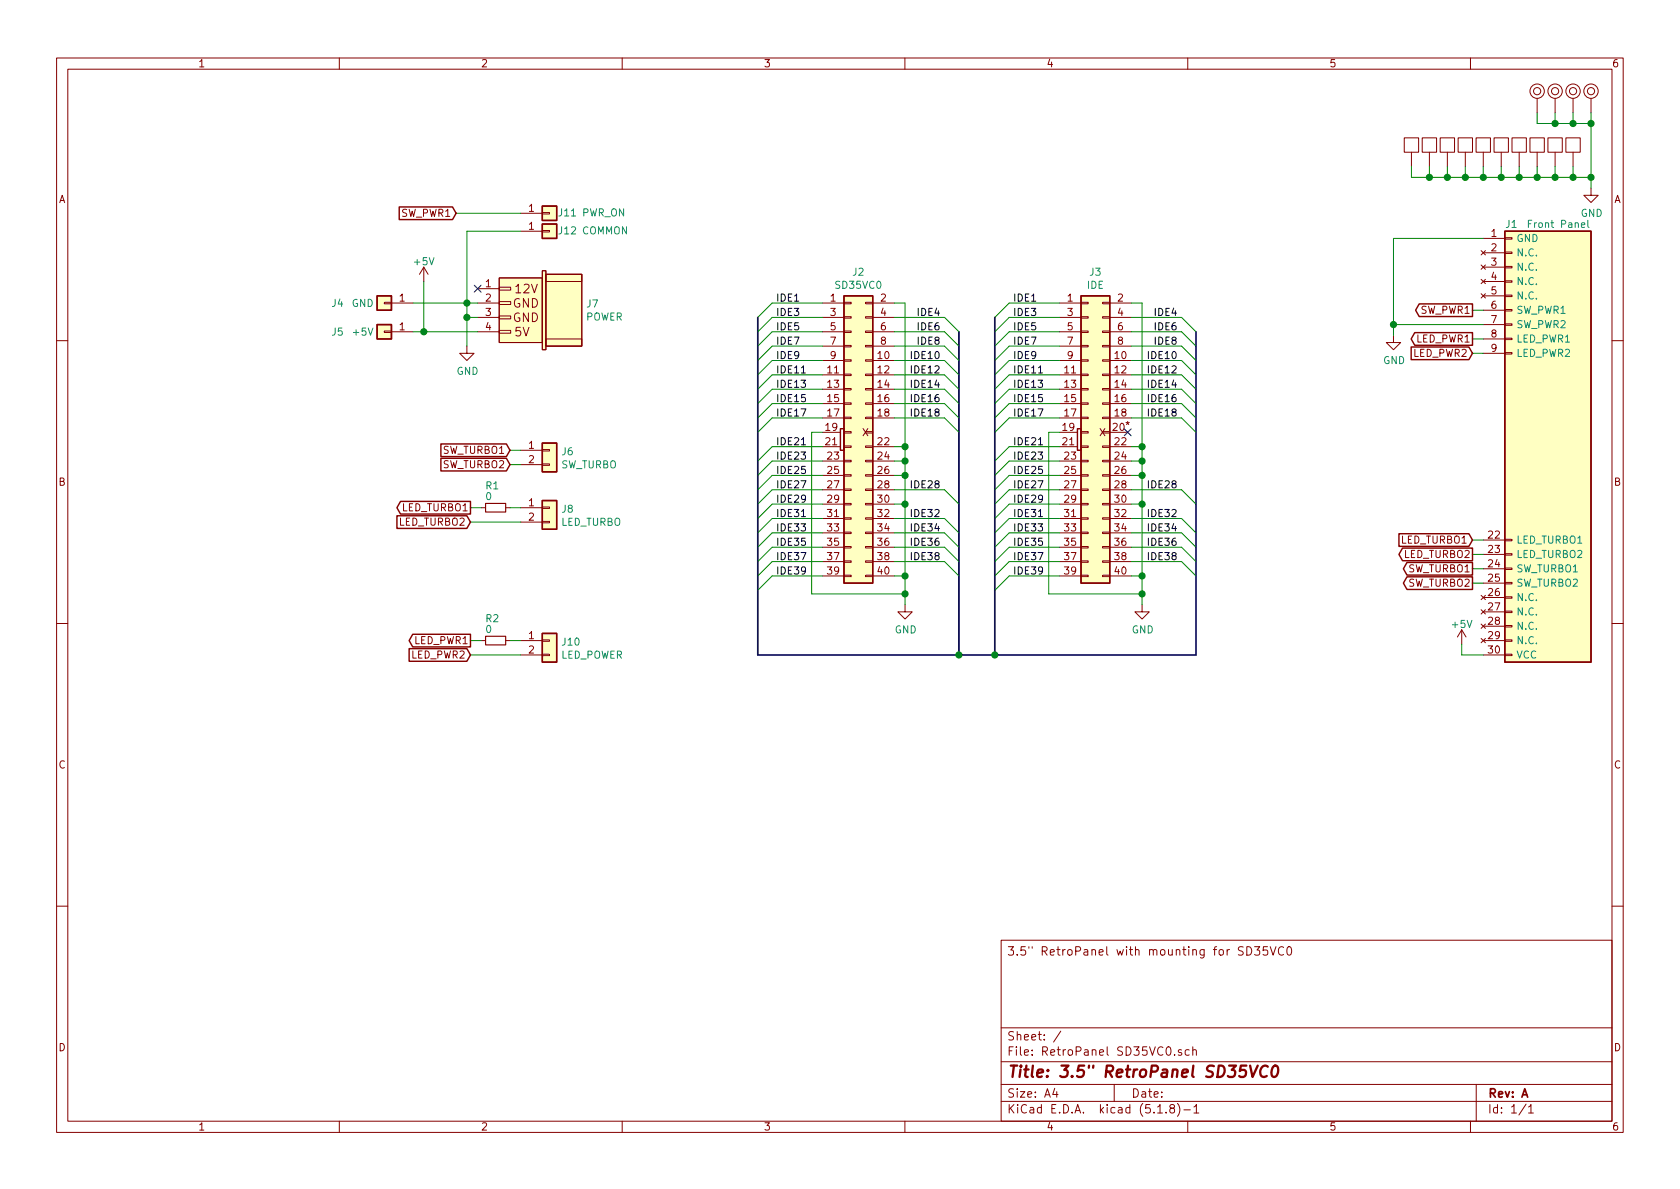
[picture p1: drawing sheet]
<svg xmlns="http://www.w3.org/2000/svg" width="297mm" height="210mm" viewBox="0 0 297 210" stroke-linecap="round" stroke-linejoin="round" font-family="sans-serif">
<g fill="none" stroke="#840000" stroke-width=".18">
<path d="M10 10.3h277v189.9h-277zM12 12.2h273v186.1h-273zM60 10.3v1.9M110 10.3v1.9M160 10.3v1.9M210 10.3v1.9M260 10.3v1.9M271.8 17.4v2.5M275 17.4v2.5M278.1 17.4v2.5M281.3 17.4v2.5M92.1 37.7h3.8"/>
<path d="M95.9 37.6h1.3v.2h-1.3zM248.3 24.4h2.5v2.5h-2.5zM249.6 26.9v2.6M251.5 24.4h2.5v2.5h-2.5zM252.7 26.9v2.6M254.6 24.4h2.6v2.5h-2.6zM255.9 26.9v2.6M257.8 24.4h2.5v2.5h-2.5zM259.1 26.9v2.6M261 24.4h2.5v2.5h-2.5zM262.3 26.9v2.6M264.2 24.4h2.5v2.5h-2.5z"/>
<path d="M265.4 26.9v2.6M267.3 24.4h2.6v2.5h-2.6zM268.6 26.9v2.6M270.5 24.4h2.5v2.5h-2.5zM271.8 26.9v2.6M273.7 24.4h2.5v2.5h-2.5zM275 26.9v2.6M276.9 24.4h2.5v2.5h-2.5zM278.1 26.9v2.6M281.3 33.3v1.2h1.3l-1.3 1.3-1.3-1.3h1.3M67.9 58.5h1.3v.3h-1.3zM67.9 53.5h1.3v.2h-1.3z"/>
<path d="M69.2 58.7h3.8M69.2 53.6h3.8M74.9 47.2l-.7 1.3M74.9 47.2v2.6M74.9 47.2l.8 1.3M84.5 58.7h3.8M84.5 53.6h3.8M84.5 56.1h3.8M84.5 51h3.8M88.3 49.1h7.6v11.5h-7.6zM88.3 58.4h2v.5h-2zM88.3 55.9h2v.5h-2z"/>
<path d="M88.3 53.3h2v.5h-2zM88.3 50.8h2v.5h-2zM92.1 40.9h3.8M95.9 47.9h.6v13.9h-.6zM95.9 40.8h1.3v.2h-1.3zM96.5 48.5h6.4v12.7h-6.4zM96.5 59.9h6.4v1.3h-6.4zM96.5 48.5h6.4v1.3h-6.4zM145.4 58.7h3.8M145.4 53.6h3.8M145.4 56.1h3.8M149.2 58.5h1.3v.3h-1.3z"/>
<path d="M149.2 56h1.3v.3h-1.3zM149.2 53.5h1.3v.2h-1.3zM153 58.5h1.3v.3h-1.3zM153 56h1.3v.3h-1.3zM153 53.5h1.3v.2h-1.3zM154.3 58.7h3.8M154.3 53.6h3.8M154.3 56.1h3.8M187.3 58.7h3.8M187.3 53.6h3.8M187.3 56.1h3.8M191.1 58.5h1.3v.3h-1.3z"/>
<path d="M191.1 56h1.3v.3h-1.3zM191.1 53.5h1.3v.2h-1.3zM194.9 58.5h1.3v.3h-1.3zM194.9 56h1.3v.3h-1.3zM194.9 53.5h1.3v.2h-1.3zM196.2 58.7h3.8M196.2 53.6h3.8M196.2 56.1h3.8M246.4 59.3v1.3h1.2l-1.2 1.2-1.3-1.2h1.3M261.9 44.3l.7 .8M261.9 46.9l.7 .7M261.9 49.4l.7 .8"/>
<path d="M261.9 51.9l.7 .8M262.3 42.2h3.8M262.3 44.7h3.8M262.3 47.2h3.8M262.3 49.8h3.8M262.3 52.3h3.8M262.3 54.9h3.8M262.3 57.4h3.8M262.3 59.9h3.8M262.6 44.3l-.7 .8M262.6 46.9l-.7 .7M262.6 49.4l-.7 .8"/>
<path d="M262.6 51.9l-.7 .8M266.1 59.8h1.2v.3h-1.2zM266.1 57.3h1.2v.2h-1.2zM266.1 54.7h1.2v.3h-1.2zM266.1 52.2h1.2v.2h-1.2zM266.1 49.7h1.2v.2h-1.2zM266.1 47.1h1.2v.3h-1.2zM266.1 44.6h1.2v.2h-1.2zM266.1 42h1.2v.3h-1.2zM10 60.2h2M82.5 61.2v1.3h1.3l-1.3 1.2-1.2-1.2h1.2M92.1 79.6h3.8"/>
<path d="M95.9 79.5h1.3v.3h-1.3zM145.4 63.7h3.8M145.4 66.3h3.8M145.4 68.8h3.8M145.4 71.4h3.8M145.4 73.9h3.8M145.4 76.4h3.2M145.4 79h3.2M145.4 61.2h3.8M149.2 78.9h1.3v.2h-1.3zM149.2 76.3h1.3v.3h-1.3zM149.2 73.8h1.3v.2h-1.3z"/>
<path d="M149.2 71.2h1.3v.3h-1.3zM149.2 68.7h1.3v.3h-1.3zM149.2 66.2h1.3v.2h-1.3zM149.2 63.6h1.3v.3h-1.3zM149.2 61.1h1.3v.2h-1.3zM153 78.9h1.3v.2h-1.3zM153 76.3h1.3v.3h-1.3zM153 73.8h1.3v.2h-1.3zM153 71.2h1.3v.3h-1.3zM153 68.7h1.3v.3h-1.3zM153 66.2h1.3v.2h-1.3zM153 63.6h1.3v.3h-1.3z"/>
<path d="M153 61.1h1.3v.2h-1.3zM154.3 63.7h3.8M154.3 66.3h3.8M154.3 68.8h3.8M154.3 71.4h3.8M154.3 73.9h3.8M154.3 79h3.8M154.3 61.2h3.8M187.3 63.7h3.8M187.3 66.3h3.8M187.3 68.8h3.8M187.3 71.4h3.8"/>
<path d="M187.3 73.9h3.8M187.3 76.4h3.2M187.3 79h3.2M187.3 61.2h3.8M191.1 78.9h1.3v.2h-1.3zM191.1 76.3h1.3v.3h-1.3zM191.1 73.8h1.3v.2h-1.3zM191.1 71.2h1.3v.3h-1.3zM191.1 68.7h1.3v.3h-1.3zM191.1 66.2h1.3v.2h-1.3zM191.1 63.6h1.3v.3h-1.3zM191.1 61.1h1.3v.2h-1.3z"/>
<path d="M194.9 78.9h1.3v.2h-1.3zM194.9 76.3h1.3v.3h-1.3zM194.9 73.8h1.3v.2h-1.3zM194.9 71.2h1.3v.3h-1.3zM194.9 68.7h1.3v.3h-1.3zM194.9 66.2h1.3v.2h-1.3zM194.9 63.6h1.3v.3h-1.3zM194.9 61.1h1.3v.2h-1.3zM196.2 63.7h3.8M196.2 66.3h3.8M196.2 68.8h3.8M196.2 71.4h3.8"/>
<path d="M196.2 73.9h3.8M196.2 76.4h3.2M196.2 79h3.8M196.2 61.2h3.8M262.3 62.5h3.8M266.1 62.4h1.2v.2h-1.2zM285 60.2h2M85.1 89.8h.8M89.4 89.8h.8M92.1 82.2h3.8M92.1 89.8h3.8M92.1 92.3h3.8"/>
<path d="M95.9 82h1.3v.3h-1.3zM95.9 92.2h1.3v.3h-1.3zM95.9 89.7h1.3v.2h-1.3zM145.4 81.5h3.8M145.4 84.1h3.8M145.4 86.6h3.8M145.4 89.1h3.8M145.4 91.7h3.8M145.4 94.2h3.8M145.4 96.8h3.8M145.4 99.3h3.8M149.2 99.2h1.3v.2h-1.3z"/>
<path d="M149.2 96.6h1.3v.3h-1.3zM149.2 94.1h1.3v.3h-1.3zM149.2 91.6h1.3v.2h-1.3zM149.2 89h1.3v.3h-1.3zM149.2 86.5h1.3v.2h-1.3zM149.2 83.9h1.3v.3h-1.3zM149.2 81.4h1.3v.3h-1.3zM153 99.2h1.3v.2h-1.3zM153 96.6h1.3v.3h-1.3zM153 94.1h1.3v.3h-1.3zM153 91.6h1.3v.2h-1.3zM153 89h1.3v.3h-1.3z"/>
<path d="M153 86.5h1.3v.2h-1.3zM153 83.9h1.3v.3h-1.3zM153 81.4h1.3v.3h-1.3zM154.3 81.5h3.8M154.3 84.1h3.8M154.3 86.6h3.8M154.3 89.1h3.8M154.3 91.7h3.8M154.3 94.2h3.8M154.3 96.8h3.8M154.3 99.3h3.8M187.3 81.5h3.8"/>
<path d="M187.3 84.1h3.8M187.3 86.6h3.8M187.3 89.1h3.8M187.3 91.7h3.8M187.3 94.2h3.8M187.3 96.8h3.8M187.3 99.3h3.8M191.1 99.2h1.3v.2h-1.3zM191.1 96.6h1.3v.3h-1.3zM191.1 94.1h1.3v.3h-1.3zM191.1 91.6h1.3v.2h-1.3zM191.1 89h1.3v.3h-1.3z"/>
<path d="M191.1 86.5h1.3v.2h-1.3zM191.1 83.9h1.3v.3h-1.3zM191.1 81.4h1.3v.3h-1.3zM194.9 99.2h1.3v.2h-1.3zM194.9 96.6h1.3v.3h-1.3zM194.9 94.1h1.3v.3h-1.3zM194.9 91.6h1.3v.2h-1.3zM194.9 89h1.3v.3h-1.3zM194.9 86.5h1.3v.2h-1.3zM194.9 83.9h1.3v.3h-1.3zM194.9 81.4h1.3v.3h-1.3zM196.2 81.5h3.8"/>
<path d="M196.2 84.1h3.8M196.2 86.6h3.8M196.2 89.1h3.8M196.2 91.7h3.8M196.2 94.2h3.8M196.2 96.8h3.8M196.2 99.3h3.8M262.3 95.5h3.8M262.3 98h3.8M266.1 97.9h1.2v.3h-1.2zM266.1 95.4h1.2v.2h-1.2zM10 110.3h2"/>
<path d="M85.1 113.3h.8M89.4 113.3h.8M92.1 113.3h3.8M92.1 115.8h3.8M95.9 115.7h1.3v.2h-1.3zM95.9 113.2h1.3v.2h-1.3zM145.4 101.8h3.8M149.2 101.7h1.3v.3h-1.3zM153 101.7h1.3v.3h-1.3zM154.3 101.8h3.8M160 106.9v1.3h1.3l-1.3 1.3-1.3-1.3h1.3M187.3 101.8h3.8"/>
<path d="M191.1 101.7h1.3v.3h-1.3zM194.9 101.7h1.3v.3h-1.3zM196.2 101.8h3.8M201.9 106.9v1.3h1.3l-1.3 1.3-1.2-1.3h1.2M258.4 111.4l-.7 1.2M258.4 111.4v2.5M258.4 111.4l.8 1.2M261.9 105.3l.7 .7M261.9 107.8l.7 .8M261.9 110.4l.7 .7M261.9 112.9l.7 .8M262.3 100.6h3.8"/>
<path d="M262.3 103.1h3.8M262.3 105.7h3.8M262.3 108.2h3.8M262.3 110.7h3.8M262.3 113.3h3.8M262.3 115.8h3.8M262.6 105.3l-.7 .7M262.6 107.8l-.7 .8M262.6 110.4l-.7 .7M262.6 112.9l-.7 .8M266.1 115.7h1.2v.2h-1.2zM266.1 113.2h1.2v.2h-1.2z"/>
<path d="M266.1 110.6h1.2v.3h-1.2zM266.1 108.1h1.2v.2h-1.2zM266.1 105.5h1.2v.3h-1.2zM266.1 103h1.2v.2h-1.2zM266.1 100.5h1.2v.2h-1.2zM285 110.3h2M10 160.2h2M177 166.3h108v32h-108zM219.8 167.5l-.5-.1-.4 .3 .1 .3 .7 .3v.5a.62 .62 0 0 1-.8 0M220.4 167.4a.76 .76 0 0 1 .9 .8 .76 .76 0 0 1-.9 .7zM221.8 167.4h.9l-.5 .6 .5 .1v.7l-.2 .1-.7-.1M224.1 167.4h-.7l-.1 .7 .2-.1h.5l.2 .3-.1 .5-.2 .1-.6-.1"/>
<path d="M224.6 167.4l.5 1.5 .5-1.5M226.9 167.6a.59 .59 0 0 0-.7-.1 .59 .59 0 0 0-.2 .8 .56 .56 0 0 0 .3 .5 .56 .56 0 0 0 .6 0M227.7 167.6l.3-.2a.94 .94 0 0 1 0 1.5l-.4-.3-.1-.6zM285 160.2h2M60 198.3v1.9M110 198.3v1.9M160 198.3v1.9M177 194.8h108M177 191.8h108M177 187.8h108M177 181.8h108M186.5 192.5l-.4 1h1"/>
<path d="M186.8 193v1M187.6 182.3l-1.3 2M197 191.8v3M204.7 196.8h.8M206.2 196.7v.1M207.1 196l-.3-.3 .2-.3a.48 .48 0 0 1 .6 .1l-.1 .4a.52 .52 0 0 0-.6 .2 .52 .52 0 0 0 .1 .6l.4 .1 .2-.1 .1-.4-.3-.3M207.7 186.5v.1M208.2 195.1a1.71 1.71 0 0 1 0 2.3M208.9 185.7l-.4-.1-.2 .2 .1 .2 .5 .2v.3h-.6M209.3 196.3h1.2M210 198.3v1.9M210.3 185.7l-.5-.1-.3 .3 .1 .6 .2 .1 .5-.1"/>
<path d="M210.9 185.7l.2-.1 .4 .1v.9M210.9 185.1v1.5M211.1 195.8l.4-.5v1.5M211.1 196.8h.9M260 198.3v1.9M261 191.8v6.5M269.8 195.2l-1.2 2M270.3 195.8l.4-.5v1.5M270.3 196.8h.8"/>
<circle cx="271.8" cy="16.1" r=".63"/>
<circle cx="271.8" cy="16.1" r="1.27"/>
<circle cx="275" cy="16.1" r=".63"/>
<circle cx="275" cy="16.1" r="1.27"/>
<circle cx="278.1" cy="16.1" r=".63"/>
<circle cx="278.1" cy="16.1" r="1.27"/>
<circle cx="281.3" cy="16.1" r=".63"/>
<circle cx="281.3" cy="16.1" r="1.27"/>
</g>
<path d="M221 188.4l.5 2 .9-2M224.2 188.6a.87 .87 0 0 0-1.1 0 .87 .87 0 0 0-.3 1 .7 .7 0 0 0 .3 .8 .7 .7 0 0 0 .9-.1M225.1 188.6a.45 .45 0 0 1 .5-.2 .45 .45 0 0 1 .4 .4 1.15 1.15 0 0 1-.8 1.6l-.2-.1a1.5 1.5 0 0 1 .1-1.7z" fill="none" stroke="#840000" stroke-width=".41"/>
<g fill="#ffffc2" stroke="#ffffc2" stroke-width=".18">
<path d="M266.1 40.9h15.2v76.2h-15.2z"/>
<path d="M66.7 57.4h2.5v2.5h-2.5z"/>
<path d="M191.1 52.3h5.1v50.8h-5.1z"/>
<path d="M149.2 52.3h5.1v50.8h-5.1z"/>
<path d="M66.7 52.3h2.5v2.6h-2.5z"/>
<path d="M88.3 49.1h7.6v11.5h-7.6z"/>
<path d="M95.9 47.9h.6v13.9h-.6z"/>
<path d="M96.5 48.5h6.4v12.7h-6.4z"/>
<path d="M95.9 36.4h2.5v2.6h-2.5z"/>
<path d="M95.9 39.6h2.5v2.6h-2.5z"/>
<path d="M95.9 78.4h2.5v5h-2.5z"/>
<path d="M95.9 112h2.5v5.1h-2.5z"/>
<path d="M95.9 88.5h2.5v5.1h-2.5z"/>
</g>
<g fill="none" stroke="#840000" stroke-width=".25">
<path d="M70.6 36.6h9.4l.6 1.1-.6 1.1h-9.4zM95.9 36.4h2.5v2.6h-2.5zM95.9 39.6h2.5v2.6h-2.5zM66.7 57.4h2.5v2.5h-2.5zM66.7 52.3h2.5v2.6h-2.5zM149.2 52.3h5.1v50.8h-5.1zM191.1 52.3h5.1v50.8h-5.1zM250.1 58.8h10.2v2.3h-10.2l-.6-1.2zM250.9 53.7h9.4v2.3h-9.4l-.6-1.1zM266.1 40.9h15.2v76.2h-15.2zM78 78.5h11.5l.7 1.1-.7 1.1h-11.5zM95.9 78.4h2.5v5h-2.5z"/>
<path d="M148.6 75.8h.6v3.8h-.6zM190.5 75.8h.6v3.8h-.6zM249.5 61.4h10.2l.6 1.1-.6 1.1h-10.2zM70.2 91.2h12.3l.7 1.1-.7 1.1h-12.3zM70.8 88.7h12.4v2.2h-12.4l-.6-1.1zM78 81h11.5l.7 1.2-.7 1.1h-11.5zM95.9 88.5h2.5v5.1h-2.5zM247.3 94.4h12.4l.6 1.1-.6 1.1h-12.4zM248 96.9h12.3v2.3h-12.3l-.7-1.2zM248.8 99.5h11.5v2.2h-11.5l-.7-1.1zM72.3 114.7h10.2l.7 1.1-.7 1.1h-10.2zM73 112.2h10.2v2.2h-10.2l-.7-1.1z"/>
<path d="M95.9 112h2.5v5.1h-2.5zM248.8 102h11.5v2.2h-11.5l-.7-1.1z"/>
</g>
<path d="M280.7 39v1.1l.2 .1" fill="none" stroke="#008484" stroke-width=".18"/>
<path d="M85.9 89h3.5v1.5h-3.5zM85.9 112.5h3.5v1.5h-3.5z" fill="none" stroke="#840000" stroke-width=".2"/>
<path d="M134 56.1v59.7h77.5v-57.1M169.5 58.7v57.1M175.9 56.1v59.7" fill="none" stroke="#000084" stroke-width=".3"/>
<g fill="none" stroke="#008400" stroke-width=".18">
<path d="M271.8 19.9v1.9h9.5M275 19.9v1.9M278.1 19.9v1.9M281.3 19.9v13.4M80.6 37.7h11.5M249.6 29.5v1.9h31.7M252.7 29.5v1.9M255.9 29.5v1.9M259.1 29.5v1.9M262.3 29.5v1.9M265.4 29.5v1.9M268.6 29.5v1.9"/>
<path d="M271.8 29.5v1.9M275 29.5v1.9M278.1 29.5v1.9M73 58.7h11.5M73 53.6h11.5M74.9 49.8v8.9M82.5 56.1h2M92.1 40.9h-9.6v20.3M145.4 58.7h-8.9l-2.5 2.5M145.4 53.6h-8.9l-2.5 2.5M145.4 56.1h-8.9l-2.5 2.6M158.1 58.7h8.9l2.5 2.5"/>
<path d="M158.1 53.6h1.9v53.3M158.1 56.1h8.9l2.5 2.6M187.3 58.7h-8.9l-2.5 2.5M187.3 53.6h-8.9l-2.5 2.5M187.3 56.1h-8.9l-2.5 2.6M200 58.7h8.9l2.6 2.5M200 53.6h1.9v53.3M200 56.1h8.9l2.6 2.6M246.4 57.4h15.9M260.3 54.9h2M260.3 59.9h2M262.3 42.2h-15.9v17.1"/>
<path d="M90.2 79.6h1.9M145.4 76.4h-1.9v28.6h16.5M145.4 79h-8.9l-2.5 2.5M145.4 61.2h-8.9l-2.5 2.5M145.4 63.7h-8.9l-2.5 2.6M145.4 66.3h-8.9l-2.5 2.5M145.4 68.8h-8.9l-2.5 2.6M145.4 71.4h-8.9l-2.5 2.5M145.4 73.9h-8.9l-2.5 2.5M158.1 79h1.9M158.1 61.2h8.9l2.5 2.5M158.1 63.7h8.9l2.5 2.6"/>
<path d="M158.1 66.3h8.9l2.5 2.5M158.1 68.8h8.9l2.5 2.6M158.1 71.4h8.9l2.5 2.5M158.1 73.9h8.9l2.5 2.5M187.3 76.4h-1.9v28.6h16.5M187.3 79h-8.9l-2.5 2.5M187.3 61.2h-8.9l-2.5 2.5M187.3 63.7h-8.9l-2.5 2.6M187.3 66.3h-8.9l-2.5 2.5M187.3 68.8h-8.9l-2.5 2.6M187.3 71.4h-8.9l-2.5 2.5M187.3 73.9h-8.9l-2.5 2.5"/>
<path d="M200 79h1.9M200 61.2h8.9l2.6 2.5M200 63.7h8.9l2.6 2.6M200 66.3h8.9l2.6 2.5M200 68.8h8.9l2.6 2.6M200 71.4h8.9l2.6 2.5M200 73.9h8.9l2.6 2.5M260.3 62.5h2M83.2 89.8h1.9M83.2 92.3h8.9M90.2 89.8h1.9M90.2 82.2h1.9"/>
<path d="M145.4 81.5h-8.9l-2.5 2.6M145.4 84.1h-8.9l-2.5 2.5M145.4 89.1h-8.9l-2.5 2.6M145.4 86.6h-8.9l-2.5 2.5M145.4 91.7h-8.9l-2.5 2.5M145.4 94.2h-8.9l-2.5 2.6M145.4 96.8h-8.9l-2.5 2.5M145.4 99.3h-8.9l-2.5 2.5M158.1 81.5h1.9M158.1 84.1h1.9M158.1 89.1h1.9M158.1 86.6h8.9l2.5 2.5"/>
<path d="M158.1 91.7h8.9l2.5 2.5M158.1 94.2h8.9l2.5 2.6M158.1 96.8h8.9l2.5 2.5M158.1 99.3h8.9l2.5 2.5M187.3 81.5h-8.9l-2.5 2.6M187.3 84.1h-8.9l-2.5 2.5M187.3 89.1h-8.9l-2.5 2.6M187.3 86.6h-8.9l-2.5 2.5M187.3 91.7h-8.9l-2.5 2.5M187.3 94.2h-8.9l-2.5 2.6M187.3 96.8h-8.9l-2.5 2.5M187.3 99.3h-8.9l-2.5 2.5"/>
<path d="M200 81.5h1.9M200 84.1h1.9M200 89.1h1.9M200 86.6h8.9l2.6 2.5M200 91.7h8.9l2.6 2.5M200 94.2h8.9l2.6 2.6M200 96.8h8.9l2.6 2.5M200 99.3h8.9l2.6 2.5M260.3 95.5h2M260.3 98h2M83.2 113.3h1.9M83.2 115.8h8.9"/>
<path d="M90.2 113.3h1.9M145.4 101.8h-8.9l-2.5 2.6M158.1 101.8h1.9M187.3 101.8h-8.9l-2.5 2.6M200 101.8h1.9M258.4 113.9v1.9h3.9M260.3 100.6h2M260.3 103.1h2"/>
</g>
<path d="M141.7 78.7h.7M141.7 66h.7M183.6 78.7h.7M183.6 66h.7M141.7 91.4h.7M183.6 91.4h.7" fill="none" stroke="#000" stroke-width=".18"/>
<g fill="#008400" stroke="#008400" stroke-width=".25">
<circle cx="74.9" cy="58.7" r=".51"/>
<circle cx="201.9" cy="105" r=".51"/>
<circle cx="278.1" cy="21.8" r=".51"/>
<circle cx="255.9" cy="31.4" r=".51"/>
<circle cx="201.9" cy="101.8" r=".51"/>
<circle cx="252.7" cy="31.4" r=".51"/>
<circle cx="160" cy="101.8" r=".51"/>
<circle cx="201.9" cy="79" r=".51"/>
<circle cx="201.9" cy="81.5" r=".51"/>
<circle cx="201.9" cy="84.1" r=".51"/>
<circle cx="246.4" cy="57.4" r=".51"/>
<circle cx="201.9" cy="89.1" r=".51"/>
<circle cx="82.6" cy="53.6" r=".51"/>
<circle cx="160" cy="105" r=".51"/>
<circle cx="259.1" cy="31.4" r=".51"/>
<circle cx="268.6" cy="31.4" r=".51"/>
<circle cx="275" cy="31.4" r=".51"/>
<circle cx="265.4" cy="31.4" r=".51"/>
<circle cx="281.3" cy="21.8" r=".51"/>
<circle cx="275" cy="21.8" r=".51"/>
<circle cx="82.6" cy="56.1" r=".51"/>
<circle cx="175.9" cy="115.8" r=".51"/>
<circle cx="160" cy="89.1" r=".51"/>
<circle cx="278.1" cy="31.4" r=".51"/>
<circle cx="169.5" cy="115.8" r=".51"/>
<circle cx="160" cy="79" r=".51"/>
<circle cx="271.8" cy="31.4" r=".51"/>
<circle cx="160" cy="81.5" r=".51"/>
<circle cx="262.3" cy="31.4" r=".51"/>
<circle cx="281.3" cy="31.4" r=".51"/>
<circle cx="160" cy="84.1" r=".51"/>
</g>
<path d="M83.8 50.4l1.3 1.3M85.1 50.4l-1.3 1.3M198.8 75.8l1.2 1.3M200 75.8l-1.2 1.3" fill="none" stroke="#000084" stroke-width=".18"/>
<text font-size="2.8" fill="#840000" x="178" y="190.5">Title: 3.5&quot; RetroPanel SD35VC0</text>
<g font-size="2.1" fill="#840000">
<text x="91.2" y="51.9">12V</text>
<text x="90.6" y="56.9">GND</text>
<text x="90.6" y="54.4">GND</text>
<text x="91" y="59.5">5V</text>
<text x="178" y="169">3.5&quot; RetroPanel with mounting for SD35VC0</text>
<text x="178" y="184">Sheet: /</text>
<text x="178" y="186.7">File: RetroPanel SD35VC0.sch</text>
<text x="178" y="196.9">KiCad E.D.A. kicad (5.1.8)-1</text>
<text x="178" y="194.1">Size: A4</text>
<text x="200" y="194.1">Date:</text>
<text x="263" y="194.1">Rev: A</text>
<text x="263" y="196.9">Id: 1/1</text>
</g>
<g font-size="1.8" fill="#840000">
<text x="35" y="11.9">1</text>
<text x="85" y="11.9">2</text>
<text x="135" y="11.9">3</text>
<text x="185" y="11.9">4</text>
<text x="235" y="11.9">5</text>
<text x="285" y="11.9">6</text>
<text x="10.4" y="35.9">A</text>
<text x="285.4" y="35.9">A</text>
<text x="70.9" y="38.3">SW_PWR1</text>
<text x="93.5" y="37.5">1</text>
<text x="93.5" y="40.6">1</text>
<text x="263.7" y="41.9">1</text>
<text x="263.7" y="44.4">2</text>
<text x="263.7" y="47">3</text>
<text x="70.6" y="53.3">1</text>
<text x="85.9" y="50.8">1</text>
<text x="85.9" y="53.3">2</text>
<text x="146.8" y="53.3">1</text>
<text x="155.7" y="53.3">2</text>
<text x="188.7" y="53.3">1</text>
<text x="197.6" y="53.3">2</text>
<text x="263.7" y="49.5">4</text>
<text x="263.7" y="52.1">5</text>
<text x="70.6" y="58.4">1</text>
<text x="85.9" y="55.9">3</text>
<text x="85.9" y="58.4">4</text>
<text x="146.8" y="55.9">3</text>
<text x="146.8" y="58.4">5</text>
<text x="155.7" y="55.9">4</text>
<text x="155.7" y="58.4">6</text>
<text x="188.7" y="55.9">3</text>
<text x="188.7" y="58.4">5</text>
<text x="197.6" y="55.9">4</text>
<text x="197.6" y="58.4">6</text>
<text x="251.2" y="55.5">SW_PWR1</text>
<text x="263.7" y="54.6">6</text>
<text x="263.7" y="57.1">7</text>
<text x="263.7" y="59.7">8</text>
<text x="146.8" y="61">7</text>
<text x="146.8" y="63.5">9</text>
<text x="155.2" y="63.5">10</text>
<text x="155.7" y="61">8</text>
<text x="188.7" y="61">7</text>
<text x="188.7" y="63.5">9</text>
<text x="197.2" y="63.5">10</text>
<text x="197.6" y="61">8</text>
<text x="249.9" y="63.1">LED_PWR2</text>
<text x="250.5" y="60.6">LED_PWR1</text>
<text x="263.7" y="62.2">9</text>
<text x="146.4" y="66">11</text>
<text x="146.4" y="68.6">13</text>
<text x="146.4" y="71.1">15</text>
<text x="155.2" y="66">12</text>
<text x="155.2" y="68.6">14</text>
<text x="155.2" y="71.1">16</text>
<text x="188.3" y="66">11</text>
<text x="188.3" y="68.6">13</text>
<text x="188.3" y="71.1">15</text>
<text x="197.2" y="66">12</text>
<text x="197.2" y="68.6">14</text>
<text x="197.2" y="71.1">16</text>
<text x="146" y="76.2">19</text>
<text x="146.4" y="73.7">17</text>
<text x="152.5" y="77.1">X</text>
<text x="155.2" y="73.7">18</text>
<text x="187.9" y="76.2">19</text>
<text x="188.3" y="73.7">17</text>
<text x="194.4" y="77.1">X</text>
<text x="196.8" y="76.2">20*</text>
<text x="197.2" y="73.7">18</text>
<text x="78.3" y="82.8">SW_TURBO2</text>
<text x="78.3" y="80.3">SW_TURBO1</text>
<text x="93.5" y="79.4">1</text>
<text x="93.5" y="81.9">2</text>
<text x="146" y="78.7">21</text>
<text x="146.4" y="81.3">23</text>
<text x="146.4" y="83.8">25</text>
<text x="155.2" y="78.7">22</text>
<text x="155.2" y="81.3">24</text>
<text x="155.2" y="83.8">26</text>
<text x="187.9" y="78.7">21</text>
<text x="188.3" y="81.3">23</text>
<text x="188.3" y="83.8">25</text>
<text x="197.2" y="78.7">22</text>
<text x="197.2" y="81.3">24</text>
<text x="197.2" y="83.8">26</text>
<text x="10.4" y="85.9">B</text>
<text x="93.5" y="89.5">1</text>
<text x="146.4" y="86.4">27</text>
<text x="146.4" y="88.9">29</text>
<text x="155.2" y="86.4">28</text>
<text x="155.2" y="88.9">30</text>
<text x="188.3" y="86.4">27</text>
<text x="188.3" y="88.9">29</text>
<text x="197.2" y="86.4">28</text>
<text x="197.2" y="88.9">30</text>
<text x="285.4" y="85.9">B</text>
<text x="70.6" y="93">LED_TURBO2</text>
<text x="71.1" y="90.4">LED_TURBO1</text>
<text x="93.5" y="92.1">2</text>
<text x="146.4" y="91.4">31</text>
<text x="146.4" y="94">33</text>
<text x="155.2" y="91.4">32</text>
<text x="155.2" y="94">34</text>
<text x="188.3" y="91.4">31</text>
<text x="188.3" y="94">33</text>
<text x="197.2" y="91.4">32</text>
<text x="197.2" y="94">34</text>
<text x="263.2" y="95.2">22</text>
<text x="146.4" y="96.5">35</text>
<text x="146.4" y="99.1">37</text>
<text x="146.4" y="101.6">39</text>
<text x="155.2" y="96.5">36</text>
<text x="155.2" y="99.1">38</text>
<text x="155.2" y="101.6">40</text>
<text x="188.3" y="96.5">35</text>
<text x="188.3" y="99.1">37</text>
<text x="188.3" y="101.6">39</text>
<text x="197.2" y="96.5">36</text>
<text x="197.2" y="99.1">38</text>
<text x="197.2" y="101.6">40</text>
<text x="247.8" y="96.1">LED_TURBO1</text>
<text x="248.3" y="98.7">LED_TURBO2</text>
<text x="249" y="101.2">SW_TURBO1</text>
<text x="263.2" y="97.8">23</text>
<text x="263.2" y="100.3">24</text>
<text x="249" y="103.8">SW_TURBO2</text>
<text x="263.2" y="102.9">25</text>
<text x="263.2" y="105.4">26</text>
<text x="263.2" y="107.9">27</text>
<text x="73.3" y="113.9">LED_PWR1</text>
<text x="93.5" y="113">1</text>
<text x="263.2" y="110.5">28</text>
<text x="263.2" y="113">29</text>
<text x="72.8" y="116.5">LED_PWR2</text>
<text x="93.5" y="115.6">2</text>
<text x="263.2" y="115.6">30</text>
<text x="10.4" y="135.9">C</text>
<text x="285.4" y="135.9">C</text>
<text x="10.4" y="185.9">D</text>
<text x="285.4" y="185.9">D</text>
<text x="35" y="199.9">1</text>
<text x="85" y="199.9">2</text>
<text x="135" y="199.9">3</text>
<text x="185" y="199.9">4</text>
<text x="235" y="199.9">5</text>
<text x="285" y="199.9">6</text>
</g>
<g font-size="1.8" fill="#008484">
<text x="98.9" y="38.3">J11 PWR_ON</text>
<text x="98.9" y="41.4">J12 COMMON</text>
<text x="266.3" y="40.3">J1</text>
<text x="270.7" y="40.3">Front Panel</text>
<text x="279.5" y="38.3">GND</text>
<text x="73.3" y="46.9">+5V</text>
<text x="268.1" y="42.8">GND</text>
<text x="268.1" y="45.3">N.C.</text>
<text x="268.1" y="47.9">N.C.</text>
<text x="147.8" y="51.1">SD35VC0</text>
<text x="150.8" y="48.8">J2</text>
<text x="192.2" y="51.1">IDE</text>
<text x="192.7" y="48.8">J3</text>
<text x="268.1" y="50.4">N.C.</text>
<text x="268.1" y="53">N.C.</text>
<text x="58.7" y="59.4">J5</text>
<text x="58.7" y="54.3">J4</text>
<text x="62.2" y="54.3">GND</text>
<text x="62.5" y="59.4">+5V</text>
<text x="103.6" y="56.7">POWER</text>
<text x="103.8" y="54.4">J7</text>
<text x="268.1" y="55.5">SW_PWR1</text>
<text x="268.1" y="58">SW_PWR2</text>
<text x="244.6" y="64.4">GND</text>
<text x="268.1" y="60.6">LED_PWR1</text>
<text x="268.1" y="63.1">LED_PWR2</text>
<text x="80.7" y="66.3">GND</text>
<text x="99.1" y="82.8">SW_TURBO</text>
<text x="99.4" y="80.5">J6</text>
<text x="85.9" y="86.5">R1</text>
<text x="85.9" y="88.4">0</text>
<text x="99.1" y="93">LED_TURBO</text>
<text x="99.4" y="90.7">J8</text>
<text x="268.1" y="96.1">LED_TURBO1</text>
<text x="268.1" y="98.7">LED_TURBO2</text>
<text x="268.1" y="101.2">SW_TURBO1</text>
<text x="268.1" y="103.8">SW_TURBO2</text>
<text x="268.1" y="106.3">N.C.</text>
<text x="85.9" y="110">R2</text>
<text x="85.9" y="111.9">0</text>
<text x="158.2" y="112">GND</text>
<text x="200.1" y="112">GND</text>
<text x="256.8" y="111">+5V</text>
<text x="268.1" y="108.8">N.C.</text>
<text x="268.1" y="111.4">N.C.</text>
<text x="268.1" y="113.9">N.C.</text>
<text x="99.1" y="116.5">LED_POWER</text>
<text x="99.5" y="114.2">J10</text>
<text x="268.1" y="116.5">VCC</text>
</g>
<g font-size="1.8">
<text x="137.2" y="53.3">IDE1</text>
<text x="179.1" y="53.3">IDE1</text>
<text x="137.2" y="55.9">IDE3</text>
<text x="137.2" y="58.4">IDE5</text>
<text x="162.4" y="55.9">IDE4</text>
<text x="162.4" y="58.4">IDE6</text>
<text x="179.1" y="55.9">IDE3</text>
<text x="179.1" y="58.4">IDE5</text>
<text x="204.3" y="58.4">IDE6</text>
<text x="204.3" y="55.9">IDE4</text>
<text x="137.2" y="61">IDE7</text>
<text x="137.2" y="63.5">IDE9</text>
<text x="161.4" y="63.5">IDE10</text>
<text x="162.4" y="61">IDE8</text>
<text x="179.1" y="61">IDE7</text>
<text x="179.1" y="63.5">IDE9</text>
<text x="203.4" y="63.5">IDE10</text>
<text x="204.3" y="61">IDE8</text>
<text x="137.2" y="66">IDE11</text>
<text x="137.2" y="68.6">IDE13</text>
<text x="137.2" y="71.1">IDE15</text>
<text x="161.4" y="66">IDE12</text>
<text x="161.4" y="68.6">IDE14</text>
<text x="161.4" y="71.1">IDE16</text>
<text x="179.1" y="71.1">IDE15</text>
<text x="179.1" y="66">IDE11</text>
<text x="179.1" y="68.6">IDE13</text>
<text x="203.4" y="71.1">IDE16</text>
<text x="203.4" y="68.6">IDE14</text>
<text x="203.4" y="66">IDE12</text>
<text x="137.2" y="73.7">IDE17</text>
<text x="161.4" y="73.7">IDE18</text>
<text x="179.1" y="73.7">IDE17</text>
<text x="203.4" y="73.7">IDE18</text>
<text x="137.2" y="83.8">IDE25</text>
<text x="137.2" y="81.3">IDE23</text>
<text x="137.2" y="78.7">IDE21</text>
<text x="179.1" y="78.7">IDE21</text>
<text x="179.1" y="81.3">IDE23</text>
<text x="179.1" y="83.8">IDE25</text>
<text x="137.2" y="88.9">IDE29</text>
<text x="137.2" y="86.4">IDE27</text>
<text x="161.4" y="86.4">IDE28</text>
<text x="179.1" y="86.4">IDE27</text>
<text x="179.1" y="88.9">IDE29</text>
<text x="203.4" y="86.4">IDE28</text>
<text x="137.2" y="94">IDE33</text>
<text x="137.2" y="91.4">IDE31</text>
<text x="161.4" y="94">IDE34</text>
<text x="161.4" y="91.4">IDE32</text>
<text x="179.1" y="91.4">IDE31</text>
<text x="179.1" y="94">IDE33</text>
<text x="203.4" y="91.4">IDE32</text>
<text x="203.4" y="94">IDE34</text>
<text x="137.2" y="96.5">IDE35</text>
<text x="137.2" y="99.1">IDE37</text>
<text x="137.2" y="101.6">IDE39</text>
<text x="161.4" y="96.5">IDE36</text>
<text x="161.4" y="99.1">IDE38</text>
<text x="179.1" y="96.5">IDE35</text>
<text x="179.1" y="99.1">IDE37</text>
<text x="179.1" y="101.6">IDE39</text>
<text x="203.4" y="96.5">IDE36</text>
<text x="203.4" y="99.1">IDE38</text>
</g>
</svg>
